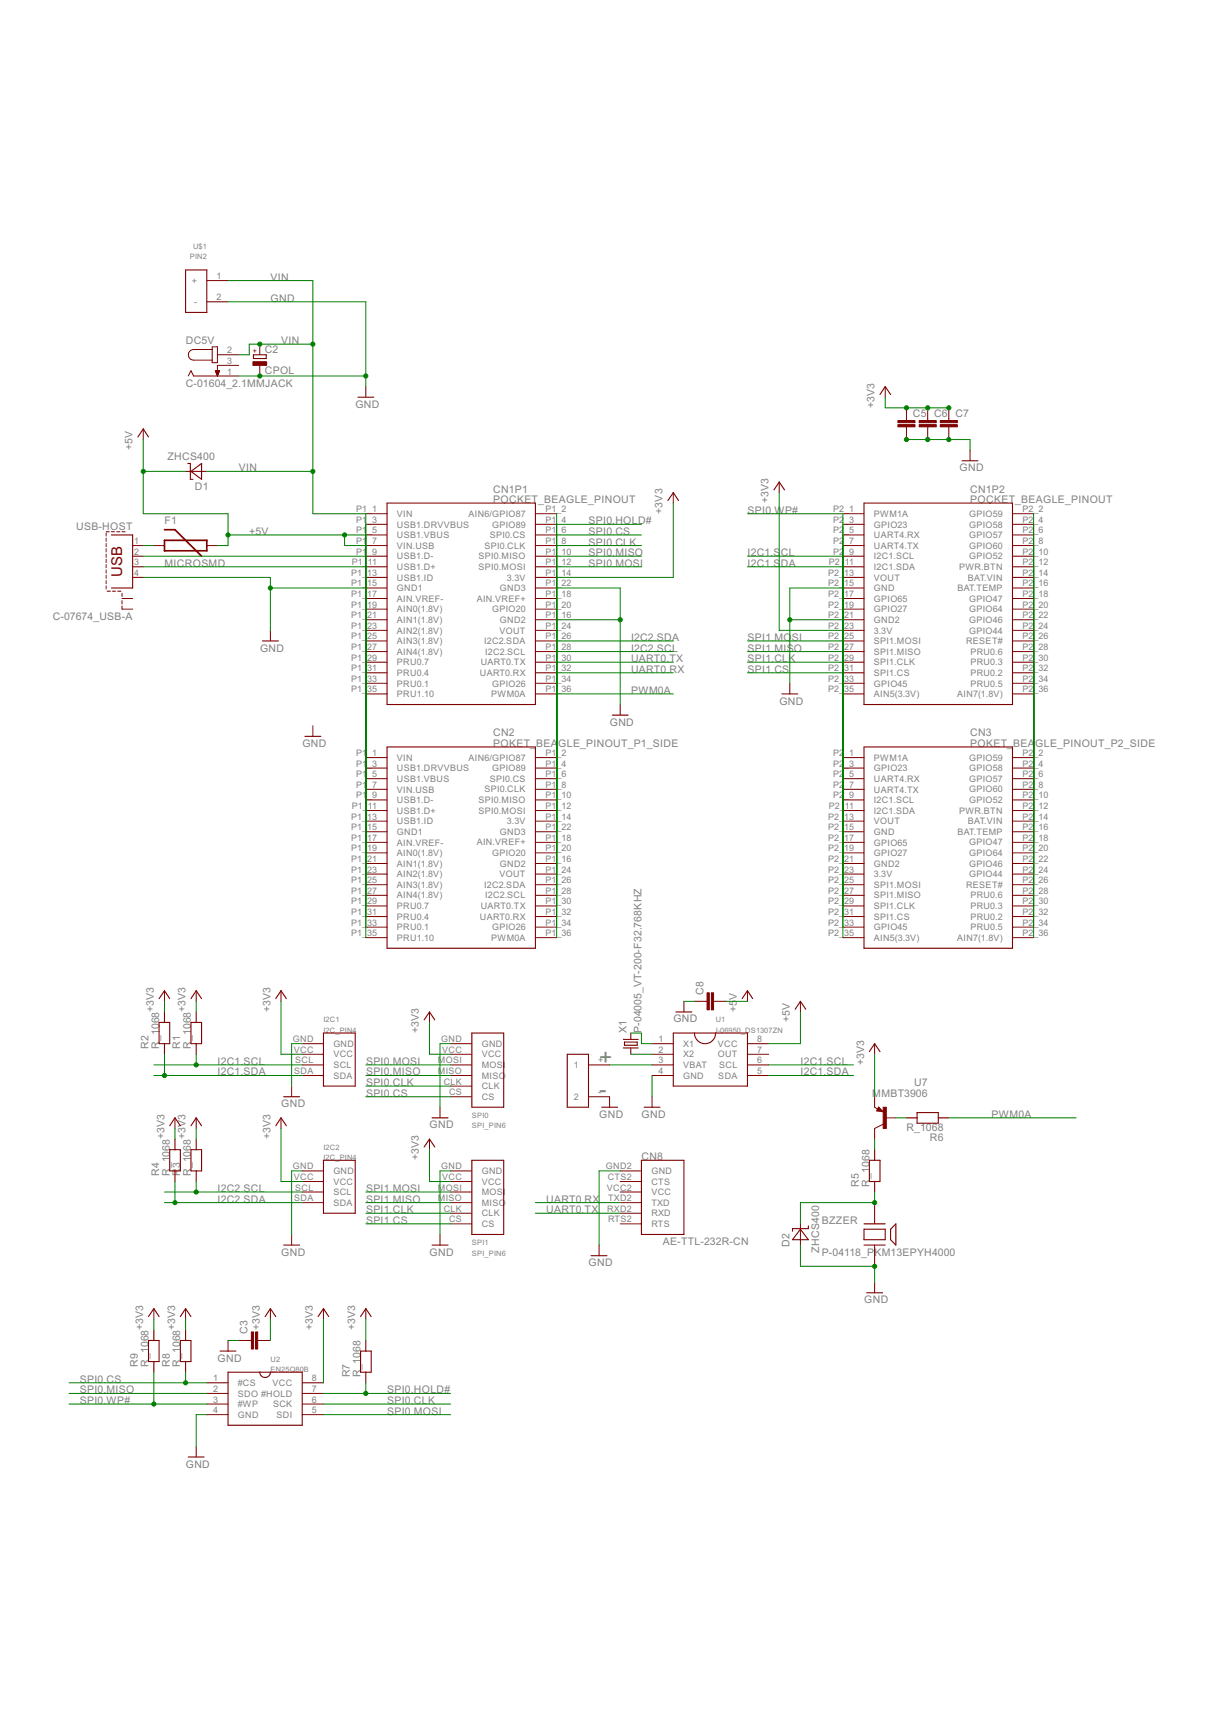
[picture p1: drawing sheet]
<svg xmlns="http://www.w3.org/2000/svg" width="210mm" height="297mm" viewBox="0 0 210 297" stroke-linecap="round" stroke-linejoin="round" font-family="sans-serif">
<g fill="none" stroke="#800000" stroke-width=".17">
<path d="M35.9 48.7h3.7M35.9 52.4h3.7M45.1 59.7v1.9M24.8 74.4v1.9M32.7 65.2l.4-.9 .5 .9h7.8M36.8 60.6h-3.2a.92 .92 0 0 0-.9 1 .92 .92 0 0 0 .9 .9h3.2M36.8 60.2h.9v2.7h-.9zM37.4 64.3h.7l-.4 .9zM37.4 64.4h.7M37.4 64.5h.6M37.4 64.6h.6M37.5 64.6h.5"/>
<path d="M37.5 64.7h.4M37.5 64.8h.4M37.6 64.9h.3M37.6 65h.2M37.7 65.1h.1M37.7 65.2h.1M37.7 61.6h3.7M41.4 63.4h-3.7v1.8M45.1 63.4v1.8M63.5 67.1v1.8M153.6 67.1v1.8M157.2 70.8v2.2"/>
<path d="M157.2 74.1v2.2M160.9 70.8v2.2M160.9 74.1v2.2M164.6 70.8v2.2M164.6 74.1v2.2M168.3 78.1v1.8M18.4 92.5v.5M18.4 93.4v.5M18.4 94.3v.5M18.4 95.2v.6M18.4 96.1v.6M18.4 97v.6"/>
<path d="M18.4 98v.5M18.4 98.9v.5M18.4 99.8v.6M18.4 92.3h.6M19.3 92.3h.6M20.3 92.3h.5M21.2 92.3h.5M23 98.3h1.8M23 96.5h1.8M23 94.7h1.8M26.7 94.7h1.8M32.2 81.8h3.7"/>
<path d="M35.9 94.7h1.8M63.5 98.3h3.6M63.5 96.5h3.6M63.5 94.7h3.6M63.5 92.8h3.6M63.5 91h3.6M63.5 89.1h3.6M92.9 98.3h3.7M92.9 96.5h3.7M92.9 94.7h3.7M92.9 92.8h3.7M92.9 91h3.7"/>
<path d="M92.9 89.1h3.7M116.8 85.5v1.8M135.2 83.6v1.9M146.2 98.3h3.7M146.2 96.5h3.7M146.2 94.7h3.7M146.2 92.8h3.7M146.2 91h3.7M146.2 89.1h3.7M175.6 98.3h3.7M175.6 96.5h3.7M175.6 94.7h3.7"/>
<path d="M175.6 92.8h3.7M175.6 91h3.7M175.6 89.1h3.7M18.4 100.7v.6M18.4 101.6v.6M18.6 102.6h.6M19.5 102.6h.6M20.4 102.6h.6M21.2 105.1v.6h1.8M21.2 103.8h1.8M21.2 102.9v.6M21.2 104.2v.6"/>
<path d="M23 100.2h1.8M46.9 109.4v1.8M63.5 118.6h3.6M63.5 116.7h3.6M63.5 114.9h3.6M63.5 113.1h3.6M63.5 111.2h3.6M63.5 109.4h3.6M63.5 107.5h3.6M63.5 105.7h3.6M63.5 103.8h3.6M63.5 102h3.6"/>
<path d="M63.5 100.2h3.6M92.9 118.6h3.7M92.9 116.7h3.7M92.9 114.9h3.7M92.9 113.1h3.7M92.9 111.2h3.7M92.9 109.4h3.7M92.9 107.5h3.7M92.9 105.7h3.7M92.9 103.8h3.7M92.9 102h3.7M92.9 100.2h3.7"/>
<path d="M137 118.6v1.8M146.2 118.6h3.7M146.2 116.7h3.7M146.2 114.9h3.7M146.2 113.1h3.7M146.2 111.2h3.7M146.2 109.4h3.7M146.2 107.5h3.7M146.2 105.7h3.7M146.2 103.8h3.7M146.2 102h3.7M146.2 100.2h3.7"/>
<path d="M175.6 118.6h3.7M175.6 116.7h3.7M175.6 114.9h3.7M175.6 113.1h3.7M175.6 111.2h3.7M175.6 109.4h3.7M175.6 107.5h3.7M175.6 105.7h3.7M175.6 103.8h3.7M175.6 102h3.7M175.6 100.2h3.7M54.3 125.9v1.9"/>
<path d="M63.5 120.4h3.6M63.5 138.8h3.6M63.5 136.9h3.6M63.5 135.1h3.6M63.5 133.3h3.6M63.5 131.4h3.6M92.9 120.4h3.7M92.9 138.8h3.7M92.9 136.9h3.7M92.9 135.1h3.7M92.9 133.3h3.7M92.9 131.4h3.7"/>
<path d="M107.6 122.2v1.9M146.2 120.4h3.7M146.2 138.8h3.7M146.2 136.9h3.7M146.2 135.1h3.7M146.2 133.3h3.7M146.2 131.4h3.7M175.6 120.4h3.7M175.6 138.8h3.7M175.6 136.9h3.7M175.6 135.1h3.7M175.6 133.3h3.7"/>
<path d="M175.6 131.4h3.7M63.5 159h3.6M63.5 157.2h3.6M63.5 155.3h3.6M63.5 153.5h3.6M63.5 151.7h3.6M63.5 149.8h3.6M63.5 148h3.6M63.5 146.2h3.6M63.5 144.3h3.6M63.5 142.5h3.6M63.5 140.6h3.6"/>
<path d="M92.9 159h3.7M92.9 157.2h3.7M92.9 155.3h3.7M92.9 153.5h3.7M92.9 151.7h3.7M92.9 149.8h3.7M92.9 148h3.7M92.9 146.2h3.7M92.9 144.3h3.7M92.9 142.5h3.7M92.9 140.6h3.7M146.2 159h3.7"/>
<path d="M146.2 157.2h3.7M146.2 155.3h3.7M146.2 153.5h3.7M146.2 151.7h3.7M146.2 149.8h3.7M146.2 148h3.7M146.2 146.2h3.7M146.2 144.3h3.7M146.2 142.5h3.7M146.2 140.6h3.7M175.6 159h3.7M175.6 157.2h3.7"/>
<path d="M175.6 155.3h3.7M175.6 153.5h3.7M175.6 151.7h3.7M175.6 149.8h3.7M175.6 148h3.7M175.6 146.2h3.7M175.6 144.3h3.7M175.6 142.5h3.7M175.6 140.6h3.7M28.5 171.9v1.8M34 171.9v1.8M48.7 171.9v1.8"/>
<path d="M63.5 162.7h3.6M63.5 160.9h3.6M74.5 175.6v1.8M92.9 162.7h3.7M92.9 160.9h3.7M109.4 179.2v1.1M118.6 173.7v1.9M120.5 173.7h2.2M123.8 173.7h2.2M129.7 171.9v1.8M138.9 173.7v1.9M146.2 162.7h3.7"/>
<path d="M146.2 160.9h3.7M175.6 162.7h3.7M175.6 160.9h3.7M30.4 194v1.8M34 194v1.8M48.7 194v1.8M50.6 188.4v1.9M52.4 181.1h3.7M52.4 182.9h3.7M52.4 184.8h3.7M52.4 186.6h3.7M74.5 197.6v1.9"/>
<path d="M76.3 192.1v1.9M78.2 181.1h3.7M78.2 182.9h3.7M78.2 184.8h3.7M78.2 186.6h3.7M78.2 188.4h3.7M78.2 190.3h3.7M102.1 184.8h3.6M102.1 190.3h3.6v1.8M109.4 181.8v1.1M113.1 181.1h3.7M113.1 182.9h3.7"/>
<path d="M113.1 184.8h3.7M113.1 186.6h3.7M113.1 190.3v1.8M129.7 181.1h3.6M129.7 182.9h3.6M129.7 184.8h3.6M129.7 186.6h3.6M151.7 181.1v1.8M151.7 190.3v1.8l.6 .3M152.4 192.1l.8 .8-1.1-.2zM153.2 195.1l-1.5 .7v1.8M153.6 194h1.8"/>
<path d="M50.6 214.2v1.8M52.4 203.2h3.7M52.4 205h3.7M52.4 206.8h3.7M52.4 208.7h3.7M76.3 214.2v1.8M78.2 203.2h3.7M78.2 205h3.7M78.2 206.8h3.7M78.2 208.7h3.7M78.2 210.5h3.7M78.2 212.3h3.7"/>
<path d="M103.9 216v1.9M107.6 203.2h3.7M107.6 205h3.7M107.6 206.8h3.7M107.6 208.7h3.7M107.6 210.5h3.7M107.6 212.3h3.7M138.9 212.3v3.7M151.7 208.7v3.6M151.7 216v3.7M26.7 227.1v1.8M32.2 227.1v1.8"/>
<path d="M35.9 239.9h3.7M39.6 232.6v1.8M41.4 232.6h2.2M44.7 232.6h2.2M46.9 227.1v1.8M52.4 239.9h3.7M56.1 227.1v1.8M63.5 227.1v1.8M151.7 222.5v1.8M34 251v1.8M35.9 241.8h3.7M35.9 243.6h3.7"/>
<path d="M35.9 245.4h3.7M52.4 241.8h3.7M52.4 243.6h3.7M52.4 245.4h3.7"/>
</g>
<g fill="none" stroke="#800000" stroke-width=".19">
<path d="M32.2 46.8h3.7v7.4h-3.7zM23.9 75.8l.9-1.4 1 1.4M44 61.6h2.2v.6h-2.2zM62.1 68.9h2.7M152.7 68.5l.9-1.4 .9 1.4M166.9 79.9h2.8M19.3 92.8h3.7v9.2h-3.7M32.6 80.4h.4v2.8h.5M33.1 81.8l1.9-1.4v2.8zM67.1 87.3h25.8v34.9h-25.8zM115.9 86.8l.9-1.3 .9 1.3M134.3 85l.9-1.4 .9 1.4"/>
<path d="M149.9 87.3h25.7v34.9h-25.7zM45.5 111.2h2.8M52.9 127.8h2.7M67.1 129.6h25.8v34.9h-25.8zM106.2 124.1h2.8M135.6 120.4h2.8M149.9 129.6h25.7v34.9h-25.7zM27.6 177.4h1.8v3.7h-1.8zM27.6 173.3l.9-1.4 .9 1.4M28.5 175.6v1.8M33.1 177.4h1.9v3.7h-1.9zM33.1 173.3l.9-1.4 1 1.4"/>
<path d="M34 175.6v1.8M47.8 173.3l.9-1.4 1 1.4M56.1 179.2h5.5v9.2h-5.5zM73.6 177l.9-1.4 .9 1.4M81.9 179.2h5.5v12.9h-5.5zM116.8 179.2h12.9v9.2h-12.9zM117.2 175.6h2.8M120.5 179.2a1.84 1.84 0 0 0 1.8 1.9 1.84 1.84 0 0 0 1.8-1.9M128.7 173.3l1-1.4 .9 1.4M137.9 175.1l1-1.4 .9 1.4M28.5 181.1v1.8M29.4 199.5h1.9v3.7h-1.9z"/>
<path d="M29.4 195.3l1-1.3 .9 1.3M30.4 197.6v1.9M33.1 199.5h1.9v3.7h-1.9zM33.1 195.3l.9-1.3 1 1.3M34 181.1v1.8M34 197.6v1.9M47.8 195.3l.9-1.3 1 1.3M49.2 190.3h2.8M73.6 199l.9-1.4 .9 1.4M75 194h2.7M98.4 182.9h3.7v9.2h-3.7zM104.4 192.1h2.7"/>
<path d="M108.1 180.3h2.6M108.1 181.8h2.6M108.3 180.8h2.2v.6h-2.2zM111.7 192.1h2.8M150.8 182.5l.9-1.4 1 1.4M151.7 199.5v1.8M152.5 192.6h.2l-.2-.2-.2 .3 .7 .1-.5-.6-.3 .5M157.2 194h1.9M159.1 193h3.7v1.9h-3.7zM162.8 194h1.8M30.4 203.2v1.8M34 203.2v1.8"/>
<path d="M49.2 216h2.8M56.1 201.3h5.5v9.2h-5.5zM75 216h2.7M81.9 201.3h5.5v12.9h-5.5zM102.5 217.9h2.8M111.3 201.3h7.3v12.9h-7.3zM138.9 213.3l1.3 1.8h-2.7zM140.2 212.7v.5h-2.7v.4M149.9 213.3h3.7v1.8h-3.7zM149.9 212.3h3.7M149.9 216h3.7M150.8 201.3h1.9v3.7h-1.9z"/>
<path d="M151.7 205v1.8M155.4 212.3v3.7l-.9-.9v-1.8zM25.8 232.6h1.8v3.6h-1.8zM25.8 228.4l.9-1.3 .9 1.3M26.7 230.7v1.9M26.7 236.2v1.9M31.3 232.6h1.8v3.6h-1.8zM31.3 228.4l.9-1.3 .9 1.3M32.2 230.7v1.9M32.2 236.2v1.9M38.2 234.4h2.7M39.6 238.1h12.8v9.2h-12.8z"/>
<path d="M45.1 238.1a.92 .92 0 0 0 .9 .9 .92 .92 0 0 0 .9-.9M46 228.4l.9-1.3 .9 1.3M55.2 228.4l.9-1.3 .9 1.3M62.5 234.4h1.9v3.7h-1.9zM62.5 228.4l1-1.3 .9 1.3M63.5 232.6v1.8M63.5 238.1v1.8M150.3 224.3h2.8M32.7 252.8h2.7"/>
</g>
<g fill="#800000" stroke="#800000" stroke-width=".17">
<path d="M43.9 62.8h2.3v.6h-2.3z"/>
<path d="M153.2 192.1h.6v3.7h-.6z"/>
<path d="M155.8 73.7h2.9v.4h-2.9z"/>
<path d="M155.8 73h2.9v.3h-2.9z"/>
<path d="M159.4 73.7h3v.4h-3z"/>
<path d="M159.4 73h3v.3h-3z"/>
<path d="M163.1 73.7h3v.4h-3z"/>
<path d="M163.1 73h3v.3h-3z"/>
<path d="M123.4 172.3h.4v2.9h-.4z"/>
<path d="M122.7 172.3h.3v2.9h-.3z"/>
<path d="M44.3 231.1h.4v3h-.4z"/>
<path d="M43.6 231.1h.4v3h-.4z"/>
</g>
<path d="M28.5 93.7h7.4v1.9h-7.4zM28.5 91.9h1.9l4.6 4.6" fill="none" stroke="#800000" stroke-width=".3"/>
<g fill="none" stroke="#008000" stroke-width=".17">
<path d="M39.6 52.4h23.9v14.7M39.6 48.7h14.7v40.4h9.2v73.6M54.3 59.7h-11.1v1.9h-1.8M24.8 76.3v12.8h14.8v5.6h-1.9M41.4 65.2h22.1M153.6 68.9v1.9h11M157.2 76.3h11.1v1.8M24.8 98.3h38.7M24.8 96.5h38.7M24.8 94.7h1.9M24.8 81.8h7.4M35.9 81.8h18.4"/>
<path d="M39.6 92.8h23.9M59.8 92.8v1.9h3.7M96.6 98.3h14.7M96.6 96.5h14.7M96.6 89.1v73.6M96.6 94.7h14.7M96.6 92.8h14.7M96.6 91h14.7M116.8 87.3v12.9h-20.2M129.7 98.3h16.5M129.7 96.5h16.5M129.7 89.1h16.5v73.6"/>
<path d="M135.2 85.5v23.9h11M179.3 89.1v73.6M24.8 100.2h22.1v9.2M46.9 102h16.6M96.6 116.7h20.2M96.6 114.9h20.2M96.6 113.1h20.2M96.6 111.2h20.2M96.6 102h11v20.2M96.6 107.5h11M129.7 116.7h16.5M129.7 114.9h16.5"/>
<path d="M129.7 113.1h16.5M129.7 111.2h16.5M137 107.5h9.2M146.2 102h-9.2v16.6M96.6 120.4h20.2M28.5 173.7v1.9M34 173.7v1.9M48.7 173.7v9.2h3.7M74.5 177.4v5.5h3.7M109.4 179.2h1.9v1.9h1.8M118.6 173.7h1.9M126 173.7h3.7"/>
<path d="M138.9 175.6v5.5h-5.6M26.7 184.8h25.7M26.7 186.6h25.7M28.5 182.9v3.7M30.4 195.8v1.8M34 182.9v1.9M34 195.8v1.8M48.7 195.8v9.2h3.7M52.4 181.1h-1.8v7.3M63.5 184.8h14.7M63.5 186.6h14.7M63.5 188.4h14.7"/>
<path d="M63.5 190.3h14.7M74.5 199.5v5.5h3.7M78.2 181.1h-1.9v11M105.7 184.8h7.4M109.4 182.9h3.7M113.1 186.6v3.7M133.3 184.8h14.8M133.3 186.6h14.8M151.7 182.9v7.4M151.7 197.6v1.9M155.4 194h1.8M164.6 194h22.1"/>
<path d="M28.5 208.7h23.9M28.5 206.8h23.9M30.4 205v3.7M34 205v1.8M52.4 203.2h-1.8v11M63.5 208.7h14.7M63.5 210.5h14.7M63.5 206.8h14.7M63.5 212.3h14.7M78.2 203.2h-1.9v11M92.9 208.7h14.7M92.9 210.5h14.7"/>
<path d="M107.6 203.2h-3.7v12.8M138.9 216v3.7h12.8v2.8M151.7 206.8v1.9h-12.8v3.6M12 239.9h23.9M26.7 228.9v1.8M26.7 238.1v5.5M32.2 228.9v1.8M32.2 238.1v1.8M39.6 232.6h1.8M46.9 228.9v3.7M56.1 228.9v11M63.5 228.9v3.7"/>
<path d="M63.5 239.9v1.9M12 241.8h23.9M12 243.6h23.9M35.9 245.4h-1.9v5.6M56.1 245.4h22.1M56.1 241.8h22.1M56.1 243.6h22.1"/>
</g>
<g fill="#008000" stroke="#008000" stroke-width=".17">
<circle cx="34" cy="206.8" r=".36"/>
<circle cx="30.4" cy="208.7" r=".36"/>
<circle cx="32.2" cy="239.9" r=".36"/>
<circle cx="63.5" cy="241.8" r=".36"/>
<circle cx="28.5" cy="186.6" r=".36"/>
<circle cx="34" cy="184.8" r=".36"/>
<circle cx="26.7" cy="243.6" r=".36"/>
<circle cx="63.5" cy="65.2" r=".36"/>
<circle cx="45.1" cy="65.2" r=".36"/>
<circle cx="137" cy="107.5" r=".36"/>
<circle cx="107.6" cy="107.5" r=".36"/>
<circle cx="46.9" cy="102" r=".36"/>
<circle cx="151.7" cy="219.7" r=".36"/>
<circle cx="157.2" cy="76.3" r=".36"/>
<circle cx="160.9" cy="76.3" r=".36"/>
<circle cx="164.6" cy="76.3" r=".36"/>
<circle cx="157.2" cy="70.8" r=".36"/>
<circle cx="160.9" cy="70.8" r=".36"/>
<circle cx="164.6" cy="70.8" r=".36"/>
<circle cx="151.7" cy="208.7" r=".36"/>
<circle cx="45.1" cy="59.7" r=".36"/>
<circle cx="54.3" cy="81.8" r=".36"/>
<circle cx="54.3" cy="59.7" r=".36"/>
<circle cx="24.8" cy="81.8" r=".36"/>
<circle cx="59.8" cy="92.8" r=".36"/>
<circle cx="39.6" cy="92.8" r=".36"/>
</g>
<text font-size="2.9" fill="#800000" x="21.2" y="100.1" transform="rotate(-90 21.2 100.1)">USB</text>
<g font-size="2" fill="#808080">
<text x="46.9" y="52.4">GND</text>
<text x="46.9" y="48.7">VIN</text>
<text x="32.2" y="59.7">DC5V</text>
<text x="48.8" y="59.7">VIN</text>
<text x="45.9" y="64.9">CPOL</text>
<text x="45.9" y="61.2">C2</text>
<text x="32.2" y="67.1">C-01604_2.1MMJACK</text>
<text x="61.7" y="70.8">GND</text>
<text x="151.7" y="70.8" transform="rotate(-90 151.7 70.8)">+3V3</text>
<text x="158.4" y="72.3">C5 C6 C7</text>
<text x="23" y="78.1" transform="rotate(-90 23 78.1)">+5V</text>
<text x="29.1" y="79.8">ZHCS400</text>
<text x="41.4" y="81.8">VIN</text>
<text x="166.5" y="81.8">GND</text>
<text x="33.8" y="85">D1</text>
<text x="85.6" y="87.3">POCKET</text>
<text x="85.6" y="85.5">CN1P1</text>
<text x="93.4" y="87.3">_BEAGLE_PINOUT</text>
<text x="115" y="89.1" transform="rotate(-90 115 89.1)">+3V3</text>
<text x="129.7" y="89.1">SPI0.WP#</text>
<text x="133.3" y="87.3" transform="rotate(-90 133.3 87.3)">+3V3</text>
<text x="168.3" y="87.3">POCKET</text>
<text x="168.3" y="85.5">CN1P2</text>
<text x="176.1" y="87.3">_BEAGLE_PINOUT</text>
<text x="13.2" y="91.9">USB-HOST</text>
<text x="28.6" y="91">F1</text>
<text x="43.2" y="92.8">+5V</text>
<text x="102.1" y="94.7">SPI0.CLK</text>
<text x="102.1" y="92.8">SPI0.CS</text>
<text x="102.1" y="91">SPI0.HOLD#</text>
<text x="28.6" y="98.3">MICROSMD</text>
<text x="102.1" y="98.3">SPI0.MOSI</text>
<text x="102.1" y="96.5">SPI0.MISO</text>
<text x="129.7" y="98.3">I2C1.S</text>
<text x="129.7" y="96.5">I2C1.S</text>
<text x="135.5" y="98.3">DA</text>
<text x="135.5" y="96.5">CL</text>
<text x="9.2" y="107.5">C-07674_USB-A</text>
<text x="45.1" y="113">GND</text>
<text x="109.5" y="113">I2C2.SCL</text>
<text x="109.5" y="111.2">I2C2.SDA</text>
<text x="129.7" y="113">SPI1.MISO</text>
<text x="129.7" y="111.2">SPI1.MO</text>
<text x="137.4" y="111.2">SI</text>
<text x="109.5" y="116.7">UART0.RX</text>
<text x="109.5" y="114.9">UART0.TX</text>
<text x="129.7" y="116.7">SPI1.CS</text>
<text x="129.7" y="114.9">SPI1.CLK</text>
<text x="105.8" y="125.9">GND</text>
<text x="109.5" y="120.4">PWM0A</text>
<text x="135.2" y="122.2">GND</text>
<text x="52.5" y="129.6">GND</text>
<text x="85.6" y="129.6">POKET_BEA</text>
<text x="85.6" y="127.8">CN2</text>
<text x="96.8" y="129.6">GLE_PINOUT_P1_SIDE</text>
<text x="168.3" y="129.6">POKET_BEA</text>
<text x="168.3" y="127.8">CN3</text>
<text x="179.6" y="129.6">GLE_PINOUT_P2_SIDE</text>
<text x="122" y="172.6" transform="rotate(-90 122 172.6)">C8</text>
<text x="127.8" y="173.5" transform="rotate(-90 127.8 173.5)">V</text>
<text x="26.7" y="175.6" transform="rotate(-90 26.7 175.6)">+3V3</text>
<text x="32.2" y="175.6" transform="rotate(-90 32.2 175.6)">+3V3</text>
<text x="46.9" y="175.6" transform="rotate(-90 46.9 175.6)">+3V3</text>
<text x="72.7" y="179.2" transform="rotate(-90 72.7 179.2)">+3V3</text>
<text x="108.7" y="179.2" transform="rotate(-90 108.7 179.2)">X1</text>
<text x="111.3" y="179.2" transform="rotate(-90 111.3 179.2)">P-04005_VT-200-F32.768KHZ</text>
<text x="116.8" y="177.4">GND</text>
<text x="127.8" y="175.6" transform="rotate(-90 127.8 175.6)">+5</text>
<text x="137" y="177.4" transform="rotate(-90 137 177.4)">+5V</text>
<text x="25.8" y="182" transform="rotate(-90 25.8 182)">R2</text>
<text x="27.6" y="182" transform="rotate(-90 27.6 182)">R_1068</text>
<text x="31.3" y="182" transform="rotate(-90 31.3 182)">R1</text>
<text x="33.1" y="182" transform="rotate(-90 33.1 182)">R_1068</text>
<text x="37.8" y="184.8">I2C1.SCL</text>
<text x="63.5" y="184.8">SPI0.MOSI</text>
<text x="138.9" y="184.8">I2C1.SCL</text>
<text x="149.9" y="184.8" transform="rotate(-90 149.9 184.8)">+3V3</text>
<text x="37.8" y="186.6">I2C1.SDA</text>
<text x="63.5" y="186.6">SPI0.MISO</text>
<text x="63.5" y="188.4">SPI0.CLK</text>
<text x="63.5" y="190.3">SPI0.CS</text>
<text x="138.9" y="186.6">I2C1.SDA</text>
<text x="151.3" y="190.3">MMBT3906</text>
<text x="158.6" y="188.4">U7</text>
<text x="28.5" y="197.6" transform="rotate(-90 28.5 197.6)">+3V3</text>
<text x="32.2" y="197.6" transform="rotate(-90 32.2 197.6)">+3V3</text>
<text x="46.9" y="197.6" transform="rotate(-90 46.9 197.6)">+3V3</text>
<text x="48.8" y="192.1">GND</text>
<text x="74.5" y="195.8">GND</text>
<text x="103.9" y="194">GND</text>
<text x="111.3" y="194">GND</text>
<text x="157.3" y="196.2">R_1068</text>
<text x="172" y="194">PWM0A</text>
<text x="72.7" y="201.3" transform="rotate(-90 72.7 201.3)">+3V3</text>
<text x="111.3" y="201.3">CN8</text>
<text x="161.3" y="198">R6</text>
<text x="27.6" y="204" transform="rotate(-90 27.6 204)">R4</text>
<text x="29.4" y="204" transform="rotate(-90 29.4 204)">R_1068</text>
<text x="31.3" y="204" transform="rotate(-90 31.3 204)">R3</text>
<text x="33.1" y="204" transform="rotate(-90 33.1 204)">R_1068</text>
<text x="37.8" y="206.8">I2C2.SCL</text>
<text x="37.8" y="208.7">I2C2.SDA</text>
<text x="63.5" y="208.7">SPI1.MISO</text>
<text x="63.5" y="206.8">SPI1.MOSI</text>
<text x="94.8" y="208.7">UART0.RX</text>
<text x="149" y="205.9" transform="rotate(-90 149 205.9)">R5</text>
<text x="150.8" y="205.9" transform="rotate(-90 150.8 205.9)">R_1068</text>
<text x="63.5" y="212.3">SPI1.CS</text>
<text x="63.5" y="210.5">SPI1.CLK</text>
<text x="94.8" y="210.5">UART0.TX</text>
<text x="142.6" y="212.3">BZZER</text>
<text x="48.8" y="217.9">GND</text>
<text x="74.5" y="217.9">GND</text>
<text x="102.1" y="219.7">GND</text>
<text x="115" y="216">AE-TTL-232R-CN</text>
<text x="136.9" y="216.3" transform="rotate(-90 136.9 216.3)">D2</text>
<text x="142.1" y="217.4" transform="rotate(-90 142.1 217.4)">ZHCS400</text>
<text x="142.6" y="217.9">P-04118_PKM13EPYH4000</text>
<text x="149.9" y="226.1">GND</text>
<text x="24.8" y="230.7" transform="rotate(-90 24.8 230.7)">+3V3</text>
<text x="30.4" y="230.7" transform="rotate(-90 30.4 230.7)">+3V3</text>
<text x="43" y="231.4" transform="rotate(-90 43 231.4)">C3</text>
<text x="45.1" y="230.7" transform="rotate(-90 45.1 230.7)">+3V3</text>
<text x="54.3" y="230.7" transform="rotate(-90 54.3 230.7)">+3V3</text>
<text x="61.6" y="230.7" transform="rotate(-90 61.6 230.7)">+3V3</text>
<text x="13.8" y="239.9">SPI0.CS</text>
<text x="23.9" y="237.1" transform="rotate(-90 23.9 237.1)">R9</text>
<text x="25.8" y="237.1" transform="rotate(-90 25.8 237.1)">R_1068</text>
<text x="29.4" y="237.1" transform="rotate(-90 29.4 237.1)">R8</text>
<text x="31.3" y="237.1" transform="rotate(-90 31.3 237.1)">R_1068</text>
<text x="37.8" y="236.3">GND</text>
<text x="60.7" y="239" transform="rotate(-90 60.7 239)">R7</text>
<text x="62.5" y="239" transform="rotate(-90 62.5 239)">R_1068</text>
<text x="13.8" y="241.8">SPI0.MISO</text>
<text x="13.8" y="243.6">SPI0.WP#</text>
<text x="67.2" y="245.4">SPI0.MOSI</text>
<text x="67.2" y="243.6">SPI0.CLK</text>
<text x="67.2" y="241.8">SPI0.HOLD#</text>
<text x="32.2" y="254.6">GND</text>
</g>
<g font-size="1.7" fill="#808080">
<text x="33.3" y="49.2">+</text>
<text x="33.7" y="52.9">-</text>
<text x="37.6" y="48.4">1</text>
<text x="37.6" y="52.1">2</text>
<text x="39.4" y="61.3">2</text>
<text x="39.4" y="63.1">3</text>
<text x="39.4" y="65">1</text>
<text x="61.8" y="88.9">P1_1</text>
<text x="68.9" y="89.7">VIN</text>
<text x="81.3" y="89.7">AIN6/GPIO87</text>
<text x="94.6" y="88.9">P1_2</text>
<text x="144.5" y="88.9">P2_1</text>
<text x="151.6" y="89.7">PWM1A</text>
<text x="168.1" y="89.7">GPIO59</text>
<text x="177.4" y="88.9">P2_2</text>
<text x="23.3" y="94.4">1</text>
<text x="61.8" y="94.4">P1</text>
<text x="61.8" y="92.6">P1</text>
<text x="61.8" y="90.7">P1</text>
<text x="63.7" y="94.4">_7</text>
<text x="63.7" y="92.6">_5</text>
<text x="63.7" y="90.7">_3</text>
<text x="68.9" y="95.2">VIN.USB</text>
<text x="68.9" y="93.4">USB1.VBUS</text>
<text x="68.9" y="91.5">USB1.DRVVBUS</text>
<text x="84" y="95.2">SPI0.CLK</text>
<text x="85" y="93.4">SPI0.CS</text>
<text x="85.4" y="91.5">GPIO89</text>
<text x="94.6" y="94.4">P1_8</text>
<text x="94.6" y="92.6">P1_6</text>
<text x="94.6" y="90.7">P1_4</text>
<text x="144.5" y="94.4">P2</text>
<text x="144.5" y="92.6">P2</text>
<text x="144.5" y="90.7">P2</text>
<text x="146.5" y="94.4">_7</text>
<text x="146.5" y="92.6">_5</text>
<text x="146.5" y="90.7">_3</text>
<text x="151.6" y="95.2">UART4.TX</text>
<text x="151.6" y="93.4">UART4.RX</text>
<text x="151.6" y="91.5">GPIO23</text>
<text x="168.1" y="95.2">GPIO60</text>
<text x="168.1" y="93.4">GPIO57</text>
<text x="168.1" y="91.5">GPIO58</text>
<text x="177.4" y="94.4">P2_8</text>
<text x="177.4" y="92.6">P2_6</text>
<text x="177.4" y="90.7">P2_4</text>
<text x="23.3" y="96.2">2</text>
<text x="23.3" y="98.1">3</text>
<text x="23.3" y="99.9">4</text>
<text x="60.9" y="101.8">P1_</text>
<text x="60.9" y="99.9">P1_</text>
<text x="61" y="98.1">P1_</text>
<text x="61.8" y="96.2">P1</text>
<text x="63.7" y="101.8">15</text>
<text x="63.7" y="99.9">13</text>
<text x="63.7" y="96.2">_9</text>
<text x="63.8" y="98.1">11</text>
<text x="68.9" y="100.7">USB1.ID</text>
<text x="68.9" y="98.9">USB1.D+</text>
<text x="68.9" y="97">USB1.D-</text>
<text x="83" y="98.9">SPI0.MOSI</text>
<text x="83" y="97">SPI0.MISO</text>
<text x="87.9" y="100.7">3.3V</text>
<text x="94.6" y="101.8">P1_22</text>
<text x="94.6" y="99.9">P1_14</text>
<text x="94.6" y="98.1">P1_12</text>
<text x="94.6" y="96.2">P1_10</text>
<text x="143.7" y="101.8">P2_</text>
<text x="143.7" y="99.9">P2_</text>
<text x="143.8" y="98.1">P2_</text>
<text x="144.5" y="96.2">P2</text>
<text x="146.5" y="96.2">_9</text>
<text x="146.5" y="101.8">15</text>
<text x="146.5" y="99.9">13</text>
<text x="146.6" y="98.1">11</text>
<text x="151.6" y="100.7">VOUT</text>
<text x="151.6" y="98.9">I2C1.SDA</text>
<text x="151.6" y="97">I2C1.SCL</text>
<text x="166.4" y="98.9">PWR.BTN</text>
<text x="167.9" y="100.7">BAT.VIN</text>
<text x="168.1" y="97">GPIO52</text>
<text x="177.4" y="101.8">P2_16</text>
<text x="177.4" y="99.9">P2_14</text>
<text x="177.4" y="98.1">P2_12</text>
<text x="177.4" y="96.2">P2_10</text>
<text x="60.9" y="107.3">P1_</text>
<text x="60.9" y="105.4">P1_</text>
<text x="60.9" y="103.6">P1_</text>
<text x="63.7" y="107.3">21</text>
<text x="63.7" y="105.4">19</text>
<text x="63.7" y="103.6">17</text>
<text x="68.9" y="106.2">AIN0(1.8V)</text>
<text x="68.9" y="104.4">AIN.VREF-</text>
<text x="68.9" y="102.6">GND1</text>
<text x="82.7" y="104.4">AIN.VREF+</text>
<text x="85.4" y="106.2">GPIO20</text>
<text x="86.7" y="102.6">GND3</text>
<text x="94.6" y="107.3">P1_16</text>
<text x="94.6" y="105.4">P1_20</text>
<text x="94.6" y="103.6">P1_18</text>
<text x="143.7" y="107.3">P2_</text>
<text x="143.7" y="105.4">P2_</text>
<text x="143.7" y="103.6">P2_</text>
<text x="146.5" y="107.3">21</text>
<text x="146.5" y="105.4">19</text>
<text x="146.5" y="103.6">17</text>
<text x="151.6" y="106.2">GPIO27</text>
<text x="151.6" y="104.4">GPIO65</text>
<text x="151.6" y="102.6">GND</text>
<text x="166.1" y="102.6">BAT.TEMP</text>
<text x="168.1" y="106.2">GPIO64</text>
<text x="168.1" y="104.4">GPIO47</text>
<text x="177.4" y="107.3">P2_22</text>
<text x="177.4" y="105.4">P2_20</text>
<text x="177.4" y="103.6">P2_18</text>
<text x="60.9" y="112.8">P1_</text>
<text x="60.9" y="110.9">P1_</text>
<text x="60.9" y="109.1">P1_</text>
<text x="63.7" y="112.8">27</text>
<text x="63.7" y="110.9">25</text>
<text x="63.7" y="109.1">23</text>
<text x="68.9" y="113.6">AIN4(1.8V)</text>
<text x="68.9" y="111.8">AIN3(1.8V)</text>
<text x="68.9" y="109.9">AIN2(1.8V)</text>
<text x="68.9" y="108.1">AIN1(1.8V)</text>
<text x="84" y="111.8">I2C2.SDA</text>
<text x="84.2" y="113.6">I2C2.SCL</text>
<text x="86.6" y="109.9">VOUT</text>
<text x="86.7" y="108.1">GND2</text>
<text x="94.6" y="112.8">P1_28</text>
<text x="94.6" y="110.9">P1_26</text>
<text x="94.6" y="109.1">P1_24</text>
<text x="143.7" y="112.8">P2_</text>
<text x="143.7" y="110.9">P2_</text>
<text x="143.7" y="109.1">P2_</text>
<text x="146.5" y="112.8">27</text>
<text x="146.5" y="110.9">25</text>
<text x="146.5" y="109.1">23</text>
<text x="151.6" y="109.9">3.3V</text>
<text x="151.6" y="113.6">SPI1.MISO</text>
<text x="151.6" y="111.8">SPI1.MOSI</text>
<text x="151.6" y="108.1">GND2</text>
<text x="167.6" y="111.8">RESET#</text>
<text x="168.1" y="109.9">GPIO44</text>
<text x="168.1" y="108.1">GPIO46</text>
<text x="168.3" y="113.6">PRU0.6</text>
<text x="177.4" y="112.8">P2_28</text>
<text x="177.4" y="110.9">P2_26</text>
<text x="177.4" y="109.1">P2_24</text>
<text x="60.9" y="118.3">P1_</text>
<text x="60.9" y="116.5">P1_</text>
<text x="60.9" y="114.6">P1_</text>
<text x="63.7" y="118.3">33</text>
<text x="63.7" y="116.5">31</text>
<text x="63.7" y="114.6">29</text>
<text x="68.9" y="119.1">PRU0.1</text>
<text x="68.9" y="117.3">PRU0.4</text>
<text x="68.9" y="115.4">PRU0.7</text>
<text x="83.2" y="117.3">UART0.RX</text>
<text x="83.4" y="115.4">UART0.TX</text>
<text x="85.4" y="119.1">GPIO26</text>
<text x="94.6" y="118.3">P1_34</text>
<text x="94.6" y="116.5">P1_32</text>
<text x="94.6" y="114.6">P1_30</text>
<text x="143.7" y="118.3">P2_</text>
<text x="143.7" y="116.5">P2_</text>
<text x="143.7" y="114.6">P2_</text>
<text x="146.5" y="118.3">33</text>
<text x="146.5" y="116.5">31</text>
<text x="146.5" y="114.6">29</text>
<text x="151.6" y="119.1">GPIO45</text>
<text x="151.6" y="117.3">SPI1.CS</text>
<text x="151.6" y="115.4">SPI1.CLK</text>
<text x="168.3" y="119.1">PRU0.5</text>
<text x="168.3" y="117.3">PRU0.2</text>
<text x="168.3" y="115.4">PRU0.3</text>
<text x="177.4" y="118.3">P2_34</text>
<text x="177.4" y="116.5">P2_32</text>
<text x="177.4" y="114.6">P2_30</text>
<text x="60.9" y="120.1">P1_</text>
<text x="63.7" y="120.1">35</text>
<text x="68.9" y="121">PRU1.10</text>
<text x="85.2" y="121">PWM0A</text>
<text x="94.6" y="120.1">P1_36</text>
<text x="143.7" y="120.1">P2_</text>
<text x="146.5" y="120.1">35</text>
<text x="151.6" y="121">AIN5(3.3V)</text>
<text x="166.1" y="121">AIN7(1.8V)</text>
<text x="177.4" y="120.1">P2_36</text>
<text x="61.8" y="131.2">P1</text>
<text x="63.7" y="131.2">_1</text>
<text x="68.9" y="132">VIN</text>
<text x="81.3" y="132">AIN6/GPIO87</text>
<text x="94.6" y="131.2">P1_2</text>
<text x="144.5" y="131.2">P2</text>
<text x="146.5" y="131.2">_1</text>
<text x="151.6" y="132">PWM1A</text>
<text x="168.1" y="132">GPIO59</text>
<text x="177.4" y="131.2">P2_2</text>
<text x="61.8" y="136.7">P1</text>
<text x="61.8" y="134.9">P1</text>
<text x="61.8" y="133">P1</text>
<text x="63.7" y="136.7">_7</text>
<text x="63.7" y="134.9">_5</text>
<text x="63.7" y="133">_3</text>
<text x="68.9" y="137.5">VIN.USB</text>
<text x="68.9" y="135.7">USB1.VBUS</text>
<text x="68.9" y="133.8">USB1.DRVVBUS</text>
<text x="84" y="137.5">SPI0.CLK</text>
<text x="85" y="135.7">SPI0.CS</text>
<text x="85.4" y="133.8">GPIO89</text>
<text x="94.6" y="136.7">P1_8</text>
<text x="94.6" y="134.9">P1_6</text>
<text x="94.6" y="133">P1_4</text>
<text x="144.5" y="136.7">P2</text>
<text x="144.5" y="134.9">P2</text>
<text x="144.5" y="133">P2</text>
<text x="146.5" y="136.7">_7</text>
<text x="146.5" y="134.9">_5</text>
<text x="146.5" y="133">_3</text>
<text x="151.6" y="137.5">UART4.TX</text>
<text x="151.6" y="135.7">UART4.RX</text>
<text x="151.6" y="133.8">GPIO23</text>
<text x="168.1" y="137.5">GPIO60</text>
<text x="168.1" y="135.7">GPIO57</text>
<text x="168.1" y="133.8">GPIO58</text>
<text x="177.4" y="136.7">P2_8</text>
<text x="177.4" y="134.9">P2_6</text>
<text x="177.4" y="133">P2_4</text>
<text x="60.9" y="142.2">P1_</text>
<text x="61" y="140.4">P1_</text>
<text x="61.8" y="138.5">P1</text>
<text x="63.7" y="142.2">13</text>
<text x="63.7" y="138.5">_9</text>
<text x="63.8" y="140.4">11</text>
<text x="68.9" y="143">USB1.ID</text>
<text x="68.9" y="141.2">USB1.D+</text>
<text x="68.9" y="139.3">USB1.D-</text>
<text x="83" y="141.2">SPI0.MOSI</text>
<text x="83" y="139.3">SPI0.MISO</text>
<text x="87.9" y="143">3.3V</text>
<text x="94.6" y="142.2">P1_14</text>
<text x="94.6" y="140.4">P1_12</text>
<text x="94.6" y="138.5">P1_10</text>
<text x="143.7" y="142.2">P2_</text>
<text x="143.8" y="140.4">P2_</text>
<text x="144.5" y="138.5">P2</text>
<text x="146.5" y="138.5">_9</text>
<text x="146.5" y="142.2">13</text>
<text x="146.6" y="140.4">11</text>
<text x="151.6" y="143">VOUT</text>
<text x="151.6" y="141.2">I2C1.SDA</text>
<text x="151.6" y="139.3">I2C1.SCL</text>
<text x="166.4" y="141.2">PWR.BTN</text>
<text x="167.9" y="143">BAT.VIN</text>
<text x="168.1" y="139.3">GPIO52</text>
<text x="177.4" y="142.2">P2_14</text>
<text x="177.4" y="140.4">P2_12</text>
<text x="177.4" y="138.5">P2_10</text>
<text x="60.9" y="149.6">P1_</text>
<text x="60.9" y="147.7">P1_</text>
<text x="60.9" y="145.9">P1_</text>
<text x="60.9" y="144">P1_</text>
<text x="63.7" y="149.6">21</text>
<text x="63.7" y="147.7">19</text>
<text x="63.7" y="145.9">17</text>
<text x="63.7" y="144">15</text>
<text x="68.9" y="148.5">AIN0(1.8V)</text>
<text x="68.9" y="146.7">AIN.VREF-</text>
<text x="68.9" y="144.9">GND1</text>
<text x="82.7" y="146.7">AIN.VREF+</text>
<text x="85.4" y="148.5">GPIO20</text>
<text x="86.7" y="144.9">GND3</text>
<text x="94.6" y="149.6">P1_16</text>
<text x="94.6" y="147.7">P1_20</text>
<text x="94.6" y="145.9">P1_18</text>
<text x="94.6" y="144">P1_22</text>
<text x="143.7" y="149.6">P2_</text>
<text x="143.7" y="147.7">P2_</text>
<text x="143.7" y="145.9">P2_</text>
<text x="143.7" y="144">P2_</text>
<text x="146.5" y="149.6">21</text>
<text x="146.5" y="147.7">19</text>
<text x="146.5" y="145.9">17</text>
<text x="146.5" y="144">15</text>
<text x="151.6" y="148.5">GPIO27</text>
<text x="151.6" y="146.7">GPIO65</text>
<text x="151.6" y="144.9">GND</text>
<text x="166.1" y="144.9">BAT.TEMP</text>
<text x="168.1" y="148.5">GPIO64</text>
<text x="168.1" y="146.7">GPIO47</text>
<text x="177.4" y="149.6">P2_22</text>
<text x="177.4" y="147.7">P2_20</text>
<text x="177.4" y="145.9">P2_18</text>
<text x="177.4" y="144">P2_16</text>
<text x="60.9" y="155.1">P1_</text>
<text x="60.9" y="153.2">P1_</text>
<text x="60.9" y="151.4">P1_</text>
<text x="63.7" y="155.1">27</text>
<text x="63.7" y="153.2">25</text>
<text x="63.7" y="151.4">23</text>
<text x="68.9" y="155.9">AIN4(1.8V)</text>
<text x="68.9" y="154.1">AIN3(1.8V)</text>
<text x="68.9" y="152.2">AIN2(1.8V)</text>
<text x="68.9" y="150.4">AIN1(1.8V)</text>
<text x="84" y="154.1">I2C2.SDA</text>
<text x="84.2" y="155.9">I2C2.SCL</text>
<text x="86.6" y="152.2">VOUT</text>
<text x="86.7" y="150.4">GND2</text>
<text x="94.6" y="155.1">P1_28</text>
<text x="94.6" y="153.2">P1_26</text>
<text x="94.6" y="151.4">P1_24</text>
<text x="143.7" y="155.1">P2_</text>
<text x="143.7" y="153.2">P2_</text>
<text x="143.7" y="151.4">P2_</text>
<text x="146.5" y="155.1">27</text>
<text x="146.5" y="153.2">25</text>
<text x="146.5" y="151.4">23</text>
<text x="151.6" y="152.2">3.3V</text>
<text x="151.6" y="155.9">SPI1.MISO</text>
<text x="151.6" y="154.1">SPI1.MOSI</text>
<text x="151.6" y="150.4">GND2</text>
<text x="167.6" y="154.1">RESET#</text>
<text x="168.1" y="152.2">GPIO44</text>
<text x="168.1" y="150.4">GPIO46</text>
<text x="168.3" y="155.9">PRU0.6</text>
<text x="177.4" y="155.1">P2_28</text>
<text x="177.4" y="153.2">P2_26</text>
<text x="177.4" y="151.4">P2_24</text>
<text x="60.9" y="160.6">P1_</text>
<text x="60.9" y="158.8">P1_</text>
<text x="60.9" y="156.9">P1_</text>
<text x="63.7" y="160.6">33</text>
<text x="63.7" y="158.8">31</text>
<text x="63.7" y="156.9">29</text>
<text x="68.9" y="161.4">PRU0.1</text>
<text x="68.9" y="159.6">PRU0.4</text>
<text x="68.9" y="157.7">PRU0.7</text>
<text x="83.2" y="159.6">UART0.RX</text>
<text x="83.4" y="157.7">UART0.TX</text>
<text x="85.4" y="161.4">GPIO26</text>
<text x="94.6" y="160.6">P1_34</text>
<text x="94.6" y="158.8">P1_32</text>
<text x="94.6" y="156.9">P1_30</text>
<text x="143.7" y="160.6">P2_</text>
<text x="143.7" y="158.8">P2_</text>
<text x="143.7" y="156.9">P2_</text>
<text x="146.5" y="160.6">33</text>
<text x="146.5" y="158.8">31</text>
<text x="146.5" y="156.9">29</text>
<text x="151.6" y="161.4">GPIO45</text>
<text x="151.6" y="159.6">SPI1.CS</text>
<text x="151.6" y="157.7">SPI1.CLK</text>
<text x="168.3" y="161.4">PRU0.5</text>
<text x="168.3" y="159.6">PRU0.2</text>
<text x="168.3" y="157.7">PRU0.3</text>
<text x="177.4" y="160.6">P2_34</text>
<text x="177.4" y="158.8">P2_32</text>
<text x="177.4" y="156.9">P2_30</text>
<text x="60.9" y="162.4">P1_</text>
<text x="63.7" y="162.4">35</text>
<text x="68.9" y="163.2">PRU1.10</text>
<text x="85.2" y="163.2">PWM0A</text>
<text x="94.6" y="162.4">P1_36</text>
<text x="143.7" y="162.4">P2_</text>
<text x="146.5" y="162.4">35</text>
<text x="151.6" y="163.2">AIN5(3.3V)</text>
<text x="166.1" y="163.2">AIN7(1.8V)</text>
<text x="177.4" y="162.4">P2_36</text>
<text x="50.8" y="180.8">GND</text>
<text x="51" y="182.7">VCC</text>
<text x="51.2" y="184.5">SCL</text>
<text x="57.8" y="183.5">VCC</text>
<text x="57.8" y="185.3">SCL</text>
<text x="57.8" y="181.6">GND</text>
<text x="76" y="184.5">MOSI</text>
<text x="76.5" y="180.8">GND</text>
<text x="76.7" y="182.7">VCC</text>
<text x="83.6" y="181.6">GND</text>
<text x="83.6" y="183.5">VCC</text>
<text x="83.6" y="185.3">MOSI</text>
<text x="99.5" y="185.3">1</text>
<text x="103.8" y="184.5">+</text>
<text x="114.2" y="180.8">1</text>
<text x="114.2" y="182.7">2</text>
<text x="114.2" y="184.5">3</text>
<text x="118.5" y="181.6">X1</text>
<text x="118.5" y="183.5">X2</text>
<text x="118.5" y="185.3">VBAT</text>
<text x="124.5" y="183.5">OUT</text>
<text x="124.5" y="181.6">VCC</text>
<text x="124.8" y="185.3">SCL</text>
<text x="131.4" y="184.5">6</text>
<text x="131.4" y="182.7">7</text>
<text x="131.4" y="180.8">8</text>
<text x="51.1" y="186.3">SDA</text>
<text x="57.8" y="187.2">SDA</text>
<text x="76" y="186.3">MISO</text>
<text x="77" y="188.2">CLK</text>
<text x="77.9" y="190">CS</text>
<text x="83.6" y="187.2">MISO</text>
<text x="83.6" y="189">CLK</text>
<text x="83.6" y="190.8">CS</text>
<text x="99.5" y="190.8">2</text>
<text x="103.8" y="190">-</text>
<text x="114.2" y="186.3">4</text>
<text x="118.5" y="187.2">GND</text>
<text x="124.6" y="187.2">SDA</text>
<text x="131.4" y="186.3">5</text>
<text x="50.8" y="202.9">GND</text>
<text x="57.8" y="203.7">GND</text>
<text x="76.5" y="202.9">GND</text>
<text x="83.6" y="203.7">GND</text>
<text x="105.1" y="202.9">GND2</text>
<text x="113" y="203.7">GND</text>
<text x="51" y="204.7">VCC</text>
<text x="51.1" y="208.4">SDA</text>
<text x="51.2" y="206.6">SCL</text>
<text x="57.8" y="205.5">VCC</text>
<text x="57.8" y="207.4">SCL</text>
<text x="57.8" y="209.2">SDA</text>
<text x="76" y="206.6">MOSI</text>
<text x="76" y="208.4">MISO</text>
<text x="76.7" y="204.7">VCC</text>
<text x="83.6" y="205.5">VCC</text>
<text x="83.6" y="207.4">MOSI</text>
<text x="83.6" y="209.2">MISO</text>
<text x="105.3" y="206.6">VCC2</text>
<text x="105.4" y="204.7">CTS2</text>
<text x="105.5" y="208.4">TXD2</text>
<text x="113" y="205.5">CTS</text>
<text x="113" y="207.4">VCC</text>
<text x="113" y="209.2">TXD</text>
<text x="77" y="210.2">CLK</text>
<text x="77.9" y="212.1">CS</text>
<text x="83.6" y="211.1">CLK</text>
<text x="83.6" y="212.9">CS</text>
<text x="105.3" y="210.2">RXD2</text>
<text x="105.5" y="212.1">RTS2</text>
<text x="113" y="211.1">RXD</text>
<text x="113" y="212.9">RTS</text>
<text x="37" y="239.7">1</text>
<text x="54.1" y="239.7">8</text>
<text x="37" y="241.5">2</text>
<text x="37" y="243.3">3</text>
<text x="37" y="245.2">4</text>
<text x="41.2" y="240.5">#CS</text>
<text x="41.2" y="244.2">#WP</text>
<text x="41.3" y="242.3">SDO #HOLD</text>
<text x="41.3" y="246">GND</text>
<text x="47.3" y="240.5">VCC</text>
<text x="47.4" y="244.2">SCK</text>
<text x="48" y="246">SDI</text>
<text x="54.1" y="241.5">7</text>
<text x="54.1" y="243.3">6</text>
<text x="54.1" y="245.2">5</text>
</g>
<g font-size="1.4" fill="#808080">
<text x="32.9" y="45">PIN2</text>
<text x="33.5" y="43.2">U$1</text>
<text x="56.1" y="179.2">I</text>
<text x="56.1" y="177.4">I2C1</text>
<text x="56.5" y="179.2">2C_PIN4</text>
<text x="124.2" y="179.2">I-06950_DS1307ZN</text>
<text x="124.2" y="177.4">U1</text>
<text x="81.9" y="195.8">SPI_PIN6</text>
<text x="81.9" y="194">SPI0</text>
<text x="56.1" y="201.3">I2C_PIN4</text>
<text x="56.1" y="199.5">I2C2</text>
<text x="81.9" y="217.9">SPI_PIN6</text>
<text x="81.9" y="216">SPI1</text>
<text x="46.9" y="238.1">EN25Q80</text>
<text x="46.9" y="236.3">U2</text>
<text x="52.7" y="238.1">B</text>
</g>
<text font-size="1.4" fill="#800000" x="44.7" y="61.3" transform="rotate(-90 44.7 61.3)">+</text>
</svg>
